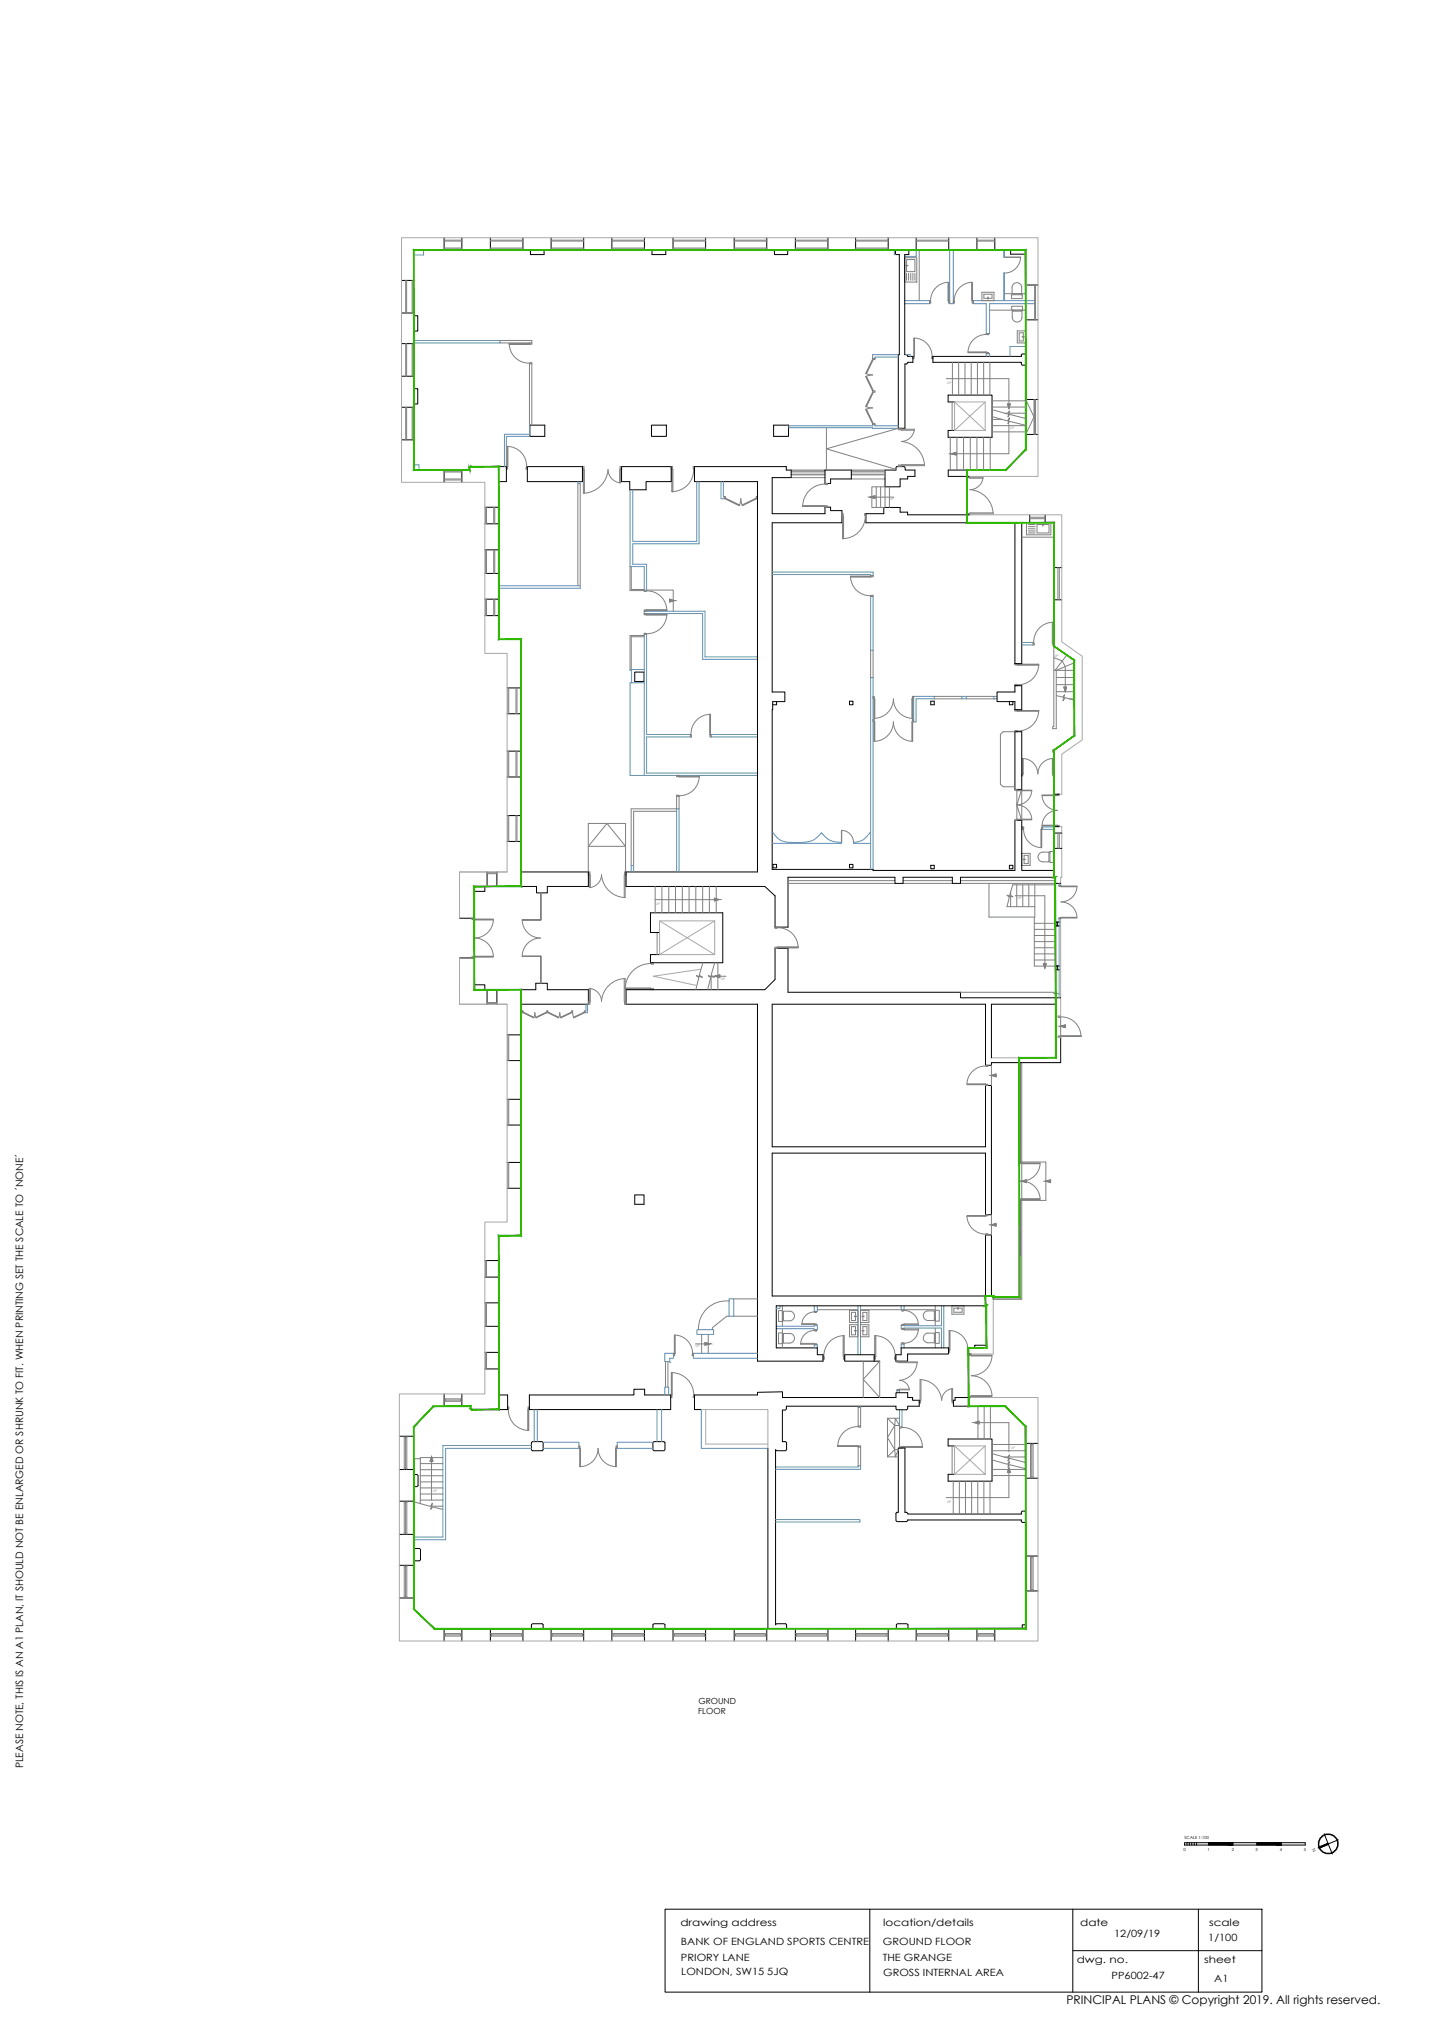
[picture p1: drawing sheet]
<svg xmlns="http://www.w3.org/2000/svg" width="594mm" height="841mm" viewBox="0 0 594 841" stroke-linecap="round" stroke-linejoin="round" font-family="sans-serif">
<!-- layer: BLOCKS -->
<g fill="none" stroke="#808080" stroke-width=".41">
<path d="M184.1 99.6h7.4M184.1 99.9h7.4M203.3 99.6h13.5M203.3 99.9h13.5M228.5 99.6h13.5M228.5 99.9h13.5M253.7 99.6h13.5M253.7 99.9h13.5M279 99.6h13.5M279 99.9h13.5M304.4 99.6h13.5M304.4 99.9h13.5"/>
<path d="M329.7 99.6h13.5M329.7 99.9h13.5M354.7 99.6h13.5M354.7 99.9h13.5M379.8 99.6h13.5M379.8 99.9h13.5M405 99.6h7.4M405 99.9h7.4M168.2 116.2v13.5M168.6 116.2v13.5M170.9 116.2v13.5M171.2 116.2v13.5"/>
<path d="M171.5 116.2v13.5M184.1 103.6h7.4M184.1 103.2h7.4M184.1 102.8h7.4M203.3 103.6h13.5M203.3 103.2h13.5M203.3 102.8h13.5M228.5 103.6h13.5M228.5 103.2h13.5M228.5 102.8h13.5M253.7 103.6h13.5M253.7 103.2h13.5"/>
<path d="M253.7 102.8h13.5M279 103.6h13.5M279 103.2h13.5M279 102.8h13.5M304.4 103.6h13.5M304.4 103.2h13.5M304.4 102.8h13.5M329.7 103.6h13.5M329.7 103.2h13.5M329.7 102.8h13.5M354.7 103.6h13.5M354.7 103.2h13.5"/>
<path d="M354.7 102.8h13.5M375.1 106.8h5v10.1h-5zM375.6 110l.8 .1zM375.8 110v-2.4h3.5v5h-3.5v-2.5M375.8 113.3v2.9M376.7 113.3v2.9M377.6 113.3v2.9M378.5 113.3v2.9M379.3 113.3v2.9M379.8 103.6h13.5M381.1 103.6v21M393 117a7.6 7.6 0 0 0-7.2 7.6"/>
<path d="M393 117h.4v7.6h-.4zM402.8 117h.4v7.6h-.4zM402.8 117a7.6 7.6 0 0 0-7.2 7.6M405 103.6h7.4M416.4 106.6l6.6 .1zM423.1 106.6a6.6 6.6 0 0 1-6.6 6.6M425.2 118.1v6.5M428.9 118.1v14.5M429.3 118.1v14.5M385.4 124.6h.3l.2 1h-.5zM393.4 124.6h.3v1h-.5zM395.2 124.6h.4l.1 1h-.5z"/>
<path d="M403.2 124.6h.3v1h-.5zM407.1 121.1h5v3.5h-5zM408.9 138.3h1v.5l-1-.2zM408.9 138.6a7.6 7.6 0 0 0-7.6 7.3M409.5 123.2l.2 .7zM409.5 123.6h-1.6v-1.7h3.4v1.7h-1.6M410.3 128.6h14.9M416.4 121.7h8.8M419.3 122.2h4.5v1.6h-4.5zM419.4 126.9h4.5v1.7h-4.5zM419.8 122.2v-.5h3.5v.5M419.8 121.7h-.2v-2.6a2.01 2.01 0 0 1 2-1.9 2.01 2.01 0 0 1 2 1.8l-.1 2.7"/>
<path d="M419.9 128.6v.4h3.5v-.4M419.9 129h-.2v2.6a2.01 2.01 0 0 0 2 1.9 2.01 2.01 0 0 0 2-1.9v-2.6h-.3M421.7 137.1h3.5v5h-3.5zM423.8 139.6l.7 .1zM424.2 139.6v-1.6h-1.7v3.3h1.7v-1.6M425.2 125.9v6.7M168.2 142.4v13.5M168.6 142.4v13.5M170.9 142.4v13.5M171.2 142.4v13.5M171.5 142.4v13.5M207.3 141.1h13.2v1.5l-1-.2"/>
<path d="M207.3 142.1h13.2M211.1 142.4h8.4v.4h-8.4zM211.1 142.4h8.4M211.1 142.4a8.1 8.1 0 0 0 8.4 8.1M219.5 150.5l1-.2v25.9M219.5 142.1v.3M219.5 150.5v25.7M219.5 150.8h1M358.9 156.1l.3-.2 2.8 6-.3 .1zM358.9 154.8l2.9 .6-2.9 .7M361.7 148.5h1.1v.5l-1.1-.1zM361.7 148.9l.3 .1-2.8 5.9-.3-.1z"/>
<path d="M378.5 147.7h.3l.2 1h-.5zM378.8 140.1h.3v7.6h-.3zM379.2 140.1a7.6 7.6 0 0 1 7.2 7.6M386.4 147.7h.4v1h-.6zM401.3 145.9h7.6v.3h-7.6zM408.9 146.2l1-.1v.5h-1zM168.2 168.8v13.5M168.6 168.8v13.5M170.9 168.8v13.5M171.2 168.8v13.5M171.5 168.8v13.5M358.9 169.7l.3-.1 2.8 5.9-.3 .2z"/>
<path d="M358.9 168.4l2.9 .7M361.7 175.7l1.1-.2v.6h-1.1zM361.7 162.5l.3 .2-2.8 5.9-.3-.2zM361.7 162h1.1v.5h-1.1zM361.8 169.1l-2.9 .6M379.1 177.9l-6.7 .2v-.6h1.2v.8h5.4M379.1 177.9a5.6 5.6 0 0 1-5.4 5.1M394.7 166.6v11.8M425.2 165.6l3.5 7.2-3.5 7.3zM428.7 165.6v14.5M428.9 165.6v14.5M429.3 165.6v14.5"/>
<path d="M184.1 194.8h7.4M184.1 195.3h7.4M184.1 198.5h7.4M184.1 195.7h7.4M184.1 199h7.4M209.9 193.4h.3l.2 1h-.5zM210.2 185.1h.4v8.3h-.4zM210.2 185.1v8.3M210.2 185a8.1 8.1 0 0 1 8.1 8.4M218.3 193.4h.3v1h-.5zM241.9 194.2v10.3a10.5 10.5 0 0 0 10.2-9.9 5.7 5.7 0 0 0 5.2 5.6v-6h-.3v-.8h.7v1.3h-.8v5.4M241.9 194.7l.2-1.3h-.6v1.3h.8v9.8"/>
<path d="M278.3 193.4h.5l-.2 1.1h-.3zM278.6 194.5h.4v9.3h-.4zM278.6 194.5v9.3M287.4 193.4h.5v1.1h-.3zM287.6 194.5a9 9 0 0 1-9 9.3M328 194.8h14M328 195.2h14M328 195.6h14M328 198h14M328 196.8h14M328 196.5h14M352.9 194.8h14"/>
<path d="M352.9 195.2h14M352.9 195.6h14M352.9 198.5h14M352.9 196.8h14M352.9 196.5h14M373.7 183a10.3 10.3 0 0 1 9.6 10h-10.2M383.2 192.6h-9.6v.8h-1.2v-.6l1.2 .2M407.5 198.2h-5.4v-.7h-1.2v.6h.7v-.3h6a5.6 5.6 0 0 1-5.5 5.2 10.3 10.3 0 0 1 9.6 10h-10.1M201.3 210.3v6.8M201.7 210.3v6.8M204.7 210.3v6.8M205.1 210.3v6.8"/>
<path d="M206.8 210.3v6.8M239.6 200.5v42.3M240.5 200.5v42.3M300.2 205.8h.5l-.2 .9h-.3zM300.7 206.4l5.9 2.9-.1 .3-6-2.9zM306.5 209.6l.6-2.9 .7 2.9M307.6 209.3l5.9-2.9 .2 .3-5.9 2.9zM313.5 205.8h.5v.9h-.3zM332.8 209.6h9.2v.3h-9.2zM332.8 209.9h9.2M342 209.9l1-.2v.5h-1zM342 200.4h1v.5l-1-.2z"/>
<path d="M342 200.6a9.2 9.2 0 0 0-9.2 9.3M349 212.9h.5l-.1 1h-.4zM349.4 213.9h.3v9.4h-.3zM349.4 213.9v9.4M358.5 212.9h.5v1h-.3zM358.7 213.9a9.3 9.3 0 0 1-9.3 9.4M411.7 212.6h-9.6v.8h-1.2v-.6l1.2 .2M425.5 216.7h10.2v5h-10.2zM426.3 217.4h2.8M426.3 219.2h2.8M426.3 218.3h2.8M426.9 214.4h6.4"/>
<path d="M426.9 215h6.4M426.9 216.7h6.4M432.3 217.4h-2.4v3.5h5v-3.5h-2.4M432.3 217.2l.2 .8zM201.3 227.9v9.8M201.7 227.9v9.8M204.7 227.9v9.8M205.1 227.9v9.8M206.8 227.9v9.8M261.2 234.9v9.9h5.9M261.7 234.9v9.4h5.4M352.6 238.9h8.3v.3h-8.3z"/>
<path d="M352.6 238.9h8.3M352.6 238.8a8.1 8.1 0 0 0 8.4 8.1M360.9 238.6h1v.5l-1-.2zM423.6 222.7h13.3M426.3 220.1h2.8M426.3 220.9h2.8M436.9 235.3v13.3M438.6 235.3v13.3M439.2 235.3v13.3M201.3 248.4v6.8M201.7 248.4v6.8M204.7 248.4v6.8"/>
<path d="M205.1 248.4v6.8M206.8 248.4v6.8M267.1 252.8h.6l.4 .6h-1zM267.1 244.7h1v.3l-1 .2zM267.1 254.3h1v.3l-1 .2zM268.1 252.7h8.3v.4h-8.3zM268.1 254.6h8.3v.4h-8.3zM268.1 253.1h8.3M268.1 254.6h8.3M268.1 244.9a8.1 8.1 0 0 1 8.3 8.1M276.4 254.6a8.1 8.1 0 0 1-8.3 8.1M360.9 247l1-.3v.6h-1z"/>
<path d="M436.2 258h.4v8.3h-.4zM436.6 258v8.3M436.6 257.9a8.1 8.1 0 0 0-8.1 8.4M267.1 262.5h.6l.4 .5h-1zM267.1 263.9h-5.4v13.6M267.1 263.4h-5.9v14.1M360.9 269.5v11.4M361.9 269.5v11.4M420.8 275.1h1v.3l-1 .2zM421.8 275.4h8.8v.3h-8.8zM421.8 275.4h8.8M428.2 266.3l.6 .4v.6h-.6z"/>
<path d="M430.6 275.3a8.5 8.5 0 0 1-8.8 8.5M436.6 266.3h.3v1h-.5zM210.5 285.1v10.8M210.9 285.1v10.8M213.9 285.1v10.8M214.3 285.1v10.8M216 285.1v10.8M294.2 296.1h.4v8.3h-.4zM294.5 296.1a8.1 8.1 0 0 0-8 8.3M294.6 296.1v8.3M361.9 298.2h.6l-.2 1h-.4zM361.9 288.7h.6l-.2 1h-.4z"/>
<path d="M362.3 299.2h.4v8.1h-.4zM362.3 289.7h.4v8.1h-.4zM362.7 297.7a8.1 8.1 0 0 0 7.7-8 8.1 8.1 0 0 0 7.7 8M378 299.2h.4v8.1h-.4zM378 289.7h.4v8.1h-.4zM378.2 298.2h.6v1h-.4zM378.2 288.7h.6v1h-.4zM387.3 288.7h11.5M387.3 289.7h11.5M400.6 288.7h11.4M400.6 289.7h11.4M420.8 283.7l1 .2v.3h-1z"/>
<path d="M420.8 294.2h1v.3l-1 .2zM421.8 294.5h8.8v.3h-8.8zM421.8 294.5h8.8M430.6 294.5a8.5 8.5 0 0 1-8.8 8.5M210.5 311.3v10.8M210.9 311.3v10.8M213.9 311.3v10.8M214.3 311.3v10.8M216 311.3v10.8M286.2 304.4h.3l.2 1.1h-.5zM294.6 304.4h.3v1.1h-.6zM362.7 307.3a8.1 8.1 0 0 0 7.7-8.1 8.1 8.1 0 0 0 7.7 8.1"/>
<path d="M420.8 303.3v-.5l1 .2v.3h-5.9l-1.2 1.1v20.7l1.2 1h4.9M423.9 314.4h.3v6.4h-.3zM424.2 314.4a6.4 6.4 0 0 1 6 6.4M436.3 314.4h.3v6.4h-.3zM436.3 314.4a6.4 6.4 0 0 0-6 6.4M210.5 338.1v10.7M210.9 338.1v10.7M213.9 338.1v10.7M214.3 338.1v10.7M216 338.1v10.7M280.5 321.4h1v.3l-1 .2zM280.5 336.3h-17.8v22.5"/>
<path d="M280.5 330.1h1M281.5 321.7h8.4v.4h-8.4zM281.5 329.8l-1-.2v5.7h-18.8v23.5M281.5 329.8v5.5M281.5 321.7h8.4M289.9 321.7a8.1 8.1 0 0 1-8.4 8.1M420.8 339.7l.8 .1v.3h-.8zM420.8 327.2h.8v.3l-.8 .1zM421.6 339.5h6.1v.3h-6.1zM421.6 327.5h6.1v.3h-6.1zM423.6 320.8h.3l.1 .8h-.4zM427.7 327.8a6.2 6.2 0 0 1-6.1 5.9 6.2 6.2 0 0 1 6.1 5.8"/>
<path d="M432 329.5h6.4v.3h-6.4zM432 329.8a6.4 6.4 0 0 0 6.4 6.1 6.4 6.4 0 0 0-6.4 6.1M436.6 320.8h.3v.8h-.4zM438.4 329.2h.9v.4l-.9-.1zM348.8 344.2l.2 5zM348.9 344.2a5 5 0 0 1 4.9 4.9M423.6 353.7h3.5v5h-3.5zM423.9 342.8h.5l-.1 1h-.4zM424.3 356.2l.7 .1zM424.3 343.8a7.6 7.6 0 0 0 7.3 7.5M424.6 356.2v-1.7h1.7v3.5h-1.7v-1.7M431.5 343.8h.4v7.6h-.4z"/>
<path d="M431.8 342.8h.5v1h-.4zM432 342h6.4v.3h-6.4zM434.8 353.5v-.3h-2.6a2.01 2.01 0 0 0-1.9 2 2.01 2.01 0 0 0 1.9 2h2.6v-.2M435.3 353h1.6v4.5h-1.6zM435.3 353.5h-.5v3.5h.5M436.9 345.3v6.3M438.4 342.3l.9-.1v.4h-.9zM438.6 345.3v6.3M439.2 345.3v6.3M201.9 367.4h4.1M201.9 361.7h4.1M201.9 362.1h4.1"/>
<path d="M224.1 370.1v11.1h.3v-11.1M259.2 362.1v9.9a10.1 10.1 0 0 1-9.8-9.4 5.5 5.5 0 0 1-5.1 5.3v-5.8h.3v-.7h-.7v1.3h.8v5.2M259.2 362.7l-.2-1.3h.5v1.3h-.7v9.4M326.7 366.2h44.3M326.7 365h44.3M374.4 366.2h20.4M374.4 365h20.4M398.2 366.2h39.3v.6M398.2 365h39.3M410 366.2v13.9h19M439 367h.8v.3l-.8 .1zM439.8 367.3h6.7v.3h-6.7z"/>
<path d="M446.5 367.5a6.7 6.7 0 0 1-6.6 6.4 6.6 6.6 0 0 1 6.6 6.3M195.6 380.6h1v.3l-1 .2zM195.6 396.6l1 .1v.4h-1zM196.6 380.9h7.9v.4h-7.9zM196.6 396.4h7.9v.3h-7.9zM204.5 381.3a7.9 7.9 0 0 1-7.8 7.5 7.9 7.9 0 0 1 7.8 7.5M216.5 396.3l7.6 .1zM216.5 381.2l7.6 .2zM216.5 381.2a7.6 7.6 0 0 0 7.6 7.6 7.6 7.6 0 0 0-7.6 7.6M269.7 399.1h1.1v.6h-.6v-.3h-.5zM269.7 399.4a10.5 10.5 0 0 0-10.5 10.5M272.4 386.5v9.2"/>
<path d="M321.3 392.6h.6l.4 .5h-1zM321.3 384.3h1v.3l-1 .2zM322.3 392.5h8.6v.3h-8.6zM322.3 392.8h8.6M322.3 384.5a8.3 8.3 0 0 1 8.6 8.3M428.8 380.1v20.4M439 380.4l.8 .1v.3h-.8zM439.8 380.2h6.7v.3h-6.7zM201.9 410.2h4.1M216.5 419h.4l-.2 .8h-.2zM216.9 419.5l4.4 2.2-.1 .2-4.5-2.1zM224.1 407.6v-11.2h.3v11.2"/>
<path d="M226.7 419h.4v.8h-.4zM227.2 419.5l4.4 2.2-.1 .2-4.4-2.1zM237 419h.4v.8h-.4zM237.4 419.7l.5 2.2M242.2 419h.4v.8h-.2zM258.8 405.6v9.5h.7v1.1h-.5l.2-1.1M259.2 409.5h10.5v.4h-10.5zM259.2 405.6v9.9M259.2 409.9h10.5M259.2 405.6a10.1 10.1 0 0 0-9.8 9.4 5.5 5.5 0 0 0-5.1-5.3v5.8h.3v.7h-.7v-1.1h.8v-5.3M269.7 409.9l1.1-.2v.5h-1.1zM398.2 411.3h38.7v.6h2.2"/>
<path d="M210.5 428.9v10.7M210.9 428.9v10.7M216 428.9v10.7M221.2 421.9l.5-2.2 .5 2.2M222.1 421.7l4.5-2.2 .1 .3-4.5 2.1zM231.6 421.9l.5-2.2 .5 2.2M232.4 421.7l4.5-2.2 .1 .3-4.5 2.1zM237.8 421.7l4.4-2.2 .2 .3-4.5 2.1zM438.7 429.4l1 .2v.3h-1zM438.7 421.2h1v.3l-1 .2zM439.7 429.3h8.4v.3h-8.4zM439.7 429.6h8.4"/>
<path d="M439.7 421.5a8.1 8.1 0 0 1 8.4 8.1M210.5 455.7v10.6M210.9 455.7v10.6M216 455.7v10.6M400.9 449.3h7.7v.3h-7.7zM408.6 441.6h.9v.5l-.9-.2zM408.6 449.6l.9-.2v.5h-.9zM408.6 441.9a7.7 7.7 0 0 0-7.7 7.3M422.6 440.5v41.2M423.1 440.5v41.2M423.6 440.5v41.2h-1M210.5 481.8v10.7"/>
<path d="M210.9 481.8v10.7M216 481.8v10.7M422.6 481.7h1v.3l-1 .2zM422.6 497.1l1 .1v.4h-1zM422.6 497.6v40h-10.8M422.6 497.6h1v41h-11.8M423.1 497.6v40.5h-11.3M423.6 482h7.6v.4h-7.6zM423.6 496.9h7.6v.3h-7.6zM431.2 482.3a7.6 7.6 0 0 1-7.6 7.3 7.7 7.7 0 0 1 7.6 7.2M400.9 503.8h7.7v.4h-7.7zM400.9 504.2a7.7 7.7 0 0 0 7.7 7.3"/>
<path d="M408.6 511.5l.9-.1v.5h-.9zM408.6 503.5h.9v.5l-.9-.2zM201.3 522.5v6.9M201.7 522.5v6.9M206.8 522.5v6.9M302.3 539.3a11.5 11.5 0 0 0-12.7 11.9M304.2 538.4h9.8M201.3 540v9.8M201.7 540v9.8M206.8 540v9.8M279.6 553.4h.3v7.5h-.3zM279.9 553.4a7.6 7.6 0 0 1 7.2 7.5"/>
<path d="M302.3 545.6h-1l-6 4.8v.8M304.2 545.6h9.8M322.7 543.2h1.7v4.5h-1.7zM322.7 552.5h1.7v4.5h-1.7zM324.4 543.7h.4v3.5h-.4M324.4 552.9h.4v3.6h-.4M324.4 541.3v8.4M324.4 550.7v8M324.8 547.2v.3h2.6M324.8 556.5v.2h2.6M327.4 543.5h-2.6v.2M327.4 552.7h-2.6v.2"/>
<path d="M327.5 543.5a2.01 2.01 0 0 1 1.9 2 2.01 2.01 0 0 1-1.9 2M327.5 552.7a2.01 2.01 0 0 1 1.9 2 2.01 2.01 0 0 1-1.9 2M331.9 556.8h5.7v.4h-5.7zM332.4 548.7h5.2v.3h-5.2zM337.6 557.2l.9-.2v.4h-.9zM337.6 551.3h.9v.4h-.6zM337.6 549l.8-.2v.4h-.8zM337.6 543.6h.8v.4l-.8-.2zM337.6 551.5a5.7 5.7 0 0 0-5.7 5.7M337.6 543.8a5.1 5.1 0 0 0-5.2 5.1M338.8 542.9h16.9M349.5 553.7l.4-.1v8.7h-.4z"/>
<path d="M349.9 553.6v8.7M349.9 553.6a8.4 8.4 0 0 0-8.4 8.7M352.2 543.2h3.5v5h-3.5zM352.2 549.1h3.5v5h-3.5zM354.2 545.6l.8 .1zM354.2 551.5l.8 .2zM354.7 545.6v-1.6h-1.7v3.4h1.7v-1.7M354.7 551.5v-1.6h-1.7v3.4h1.7v-1.6M356.7 542.9h16.9M356.7 543.2h3.5v5h-3.5zM356.7 549.1h3.5v5h-3.5zM357.4 545.6l.8 .1z"/>
<path d="M357.4 551.5l.8 .2zM357.7 545.6v-1.6h1.7v3.4h-1.7v-1.7M357.7 551.5v-1.6h1.7v3.4h-1.7v-1.6M362.7 553.6l.4 .1v8.6h-.4zM362.7 553.6v8.7M362.7 553.6a8.4 8.4 0 0 1 8.4 8.7M373.9 548.9l.9 .2v.3h-.9zM373.9 543h.9v.2l-.9 .2zM373.9 550.6h.9v.3l-.9 .2zM373.9 556.6l.9 .2v.3h-.9zM374.8 548.8h5.9v.3h-5.9zM374.8 550.9h5.9v.4h-5.9z"/>
<path d="M374.8 542.9h12.9M374.8 543.2a5.9 5.9 0 0 1 5.9 5.9M380.7 550.9a5.9 5.9 0 0 1-5.9 5.9M384.6 543.4h2.7v.2M384.6 552.6h2.7v.3M384.7 543.3a2.01 2.01 0 0 0-1.9 2 2.01 2.01 0 0 0 1.9 2.1h2.6v-.3M384.7 552.6a2.01 2.01 0 0 0-1.9 2 2.01 2.01 0 0 0 1.9 2h2.6v-.3M387.7 543.1h1.7v4.5h-1.7zM387.7 543.6h-.4v3.5h.4M387.7 552.4h1.7v4.4h-1.7zM387.7 552.9h-.4v3.4h.4M387.7 541.3v8.2"/>
<path d="M387.7 550.5v8.2M393.2 559.5h.3l.2 .9h-.5zM393.5 551.5h.3v8h-.3zM393.5 551.5v8M393.5 551.5a7.7 7.7 0 0 1 7.7 8M394.6 541.3h5v3.4h-5zM397.1 541.9l.1 .8zM397.1 542.2h-1.7v1.7h3.5v-1.7h-1.7M401.2 559.5h.3v.9h-.5zM184.1 579.8h7.4M184.6 579.8v1M191 579.8v1"/>
<path d="M201.3 560.6v6.8M201.7 560.6v6.8M206.8 560.6v6.8M275.9 564.4v10.6M276.9 564.4v10.6M278 578.2l.6 .4v.7h-.6zM278.3 569h.4v9.2h-.4zM278.3 569v9.2M278.4 568.9a9.2 9.2 0 0 1 9.2 9.3M279.2 560.9h.4l.1 1h-.5zM287.1 560.9h.3v1h-.5zM287.6 578.2h.3v1.1h-.5z"/>
<path d="M341.2 562.3h.3l.2 1.1h-.5zM349.9 562.3h.3v1.1h-.5zM362.4 562.3l.5 .4v.7h-.5zM371.1 562.3h.3v1.1h-.5zM372.4 564.5h7.8M372.9 564.5l-1 .2v-.5h1v.6h7.3M372.9 572.2a4.3 4.3 0 0 1 4.1 3.9M377 575.8h-4.1v.6h-1v-.5l5.1 .2M380.2 564.5a7.9 7.9 0 0 1-7.3 7.6M381.8 571.8v8.6h-.7v1.1h.5l-.2-1.1M394.9 575.5l-.2 6h.6v-1.1h-.8v-4.8M395 575.6a5 5 0 0 0-4.6 4.8 9.3 9.3 0 0 0-9-8.6v9"/>
<path d="M401.5 561.2h1.1v.5l-1.1 .1zM401.5 578.7l1.1 .2v.4h-1.1zM402.6 561.7h8.6v.3h-8.6zM402.6 578.5h8.6v.4h-8.6zM411.3 562a8.6 8.6 0 0 1-8.6 8.2 8.7 8.7 0 0 1 8.6 8.3M167.6 595.3v13.8M167.6 595.8h1.1M168.1 595.8v12.8M168.7 595.3v13.8M171.5 595.3v13.8M184.1 580.8h7.4M184.1 582.9h7.4"/>
<path d="M184.6 580.3h6.4M210.4 583.2h.5l-.1 1.1h-.4zM210.8 584.2a8.4 8.4 0 0 0 8.3 8.7M218.8 584.3h.4v8.6h-.4zM218.9 583.2h.6v1.1l-.6-.5zM219.2 584.3v8.6M240 599.4h.5l-.2 1h-.3zM255.4 599.4h.5v1h-.4zM347.3 599.2h8.5v.4h-8.5zM347.3 599.6h8.5M355.8 599.6l1-.3v8.3M355.8 599.8h1"/>
<path d="M355.8 583.4v8M355.8 599.6v8M355.8 591h1M355.8 591.3a8.2 8.2 0 0 0-8.5 8.2M356.8 583.4v8.2l-1-.2M372.9 599.7l1 .2v.3h-1zM372.9 591.4h1v.3l-1 .2zM373.9 599.6h8.5v.3h-8.5zM373.9 599.9h8.5M373.9 591.7a8.2 8.2 0 0 1 8.5 8.2M394.7 599.3v11.8M425.2 598.3v14.4"/>
<path d="M427.2 598.3v14.4M427.2 598.8h1.1M427.7 598.8v13.4M428.3 598.3v14.4M167.6 608.6h1.1M240.3 600.4h.4v7.6h-.4zM240.7 607.9a7.6 7.6 0 0 0 7.2-7.6 7.6 7.6 0 0 0 7.3 7.6M255.2 600.4h.3v7.6h-.3zM427.2 612.2h1.1M167.6 622.2v13.8M167.6 635.5h1.1M167.6 622.8h1.1"/>
<path d="M168.1 622.8v12.7M168.7 622.2v13.8M171.5 622.2v13.8M167.6 648.8v13.6M167.6 649.3h1.1M168.1 649.3v12.6M168.7 648.8v13.6M171.5 648.8v13.6M425.2 645v14.5M427.2 645.5h1.1M427.2 645v14.5M427.2 658.9h1.1"/>
<path d="M427.7 659.5h.1M427.7 645.5v13.4M428.3 645v14.5M167.6 661.9h1.1M184.1 675.1h7.4M184.1 678.2h7.4M184.1 677.1h7.4M184.6 677.7h6.4M184.6 677.1v1.1M191 677.1v1.1M203.3 675.1h13.5M203.3 678.2h13.5"/>
<path d="M203.3 677.1h13.5M203.8 677.7h12.5M203.8 677.1v1.1M216.3 677.1v1.1M228.5 675.1h13.5M228.5 678.2h13.5M228.5 677.1h13.5M229 677.7h12.5M229 677.1v1.1M241.5 677.1v1.1M253.7 675.1h13.5M253.7 678.2h13.5"/>
<path d="M253.7 677.1h13.5M254.2 677.7h12.5M254.2 677.1v1.1M266.7 677.1v1.1M279 675.1h13.5M279 678.2h13.5M279 677.1h13.5M279.5 677.7h12.5M279.5 677.1v1.1M292 677.1v1.1M304.4 675.1h13.5M304.4 678.2h13.5"/>
<path d="M304.4 677.1h13.5M304.9 677.7h12.5M304.9 677.1v1.1M317.4 677.1v1.1M329.7 675.1h13.5M329.7 678.2h13.5M329.7 677.1h13.5M330.2 677.7h12.5M330.2 677.1v1.1M342.7 677.1v1.1M354.7 675.1h13.5M354.7 678.2h13.5"/>
<path d="M354.7 677.1h13.5M355.2 677.7h12.5M355.2 677.1v1.1M367.7 677.1v1.1M379.8 675.1h13.5M379.8 678.2h13.5M379.8 677.1h13.5M380.3 677.7h12.5M380.3 677.1v1.1M392.8 677.1v1.1M405 675.1h7.4M405 678.2h7.4"/>
<path d="M405 677.1h7.4M405.5 677.7h6.4M405.5 677.1v1.1M411.9 677.1v1.1"/>
</g>
<!-- layer: WALLS -->
<g fill="none" stroke="#000" stroke-width=".41">
<path d="M184.1 98.5v5.1h-12.6v12.6h-5M191.5 98.5v5.1h11.8v-5.1M216.8 98.5v5.1h3.1v1.9h5.7v-1.9h2.9v-5.1M242 98.5v5.1h11.7v-5.1M267.2 98.5v5.1h3.1v1.9h5.7v-1.9h3v-5.1M292.5 98.5v5.1h11.9v-5.1M317.9 98.5v5.1h3.2v1.9h5.5v-1.9h3.1v-5.1M343.2 98.5v5.1h11.5v-5.1M368.2 98.5v5.1h3v1.9h1.6v41.5h-.4v30.5h2.8v-26.6h.7l.4-.7h2.2v-2.5h-2.2l-.4-.7h-.8v-41.5h1.7v-1.9h3v-5.1M393.3 98.5v5.1h11.7v-5.1M412.4 98.5v5.1h6.6v1.8h6.2v12.7h5.1M166.5 129.7h5v1.2h1.7v6.3h-1.7v5.2h-5"/>
<path d="M430.3 132.6h-5.1v14.1h-1.4l-.4 .4v.6h-36.6v2.5h36.6v.7l.4 .5h1.4v14.2h5.1M166.5 155.9h5v5.2h1.7v6.4h-1.7v1.3h-5M219.7 176.2h6.1v4.7h-6.1zM270.1 176.2h6.2v4.7h-6.2zM320.7 176.2h6.2v4.7h-6.2zM395.7 166.6h-2.6v-2.8h18.2v17.5h-18.2v-2.9h2.6M166.5 182.3h5v12.5h12.6v5.1M191.5 199.9v-5.1h3.1v-1l.4-.4h14.9v6.2h-3.1v10.7h-5.8M218.6 193.4h22.9v6.2h-22.9zM257.7 193.4h20.6v6.2h-10.5v3.4h-6.7v-3.4h-3.4zM342 194.8h10.9v3.7h-8.6v1.9h-2.3zM366.9 194.8h4.5v-1l.4-.4h3.1l.3 .4v1h4.1v2.7h-3v1h-3.1v3.3h-6.3z"/>
<path d="M430.3 180.1h-5.1v6.4l-8.4 8.3h-23.7v2.7h8.8M201 217.1h5.8v10.8h-5.8M401.9 213.4h-25.6v-1.1h-3.1v-2h-6.8v2.6h-7.4v3.8h61.8v58.4h2.8v-58.4h3.3v-3.3M433.3 213.4v3.3h3.6v18.6h3.3M201 237.7h5.8v10.7h-5.8M201 255.2h5.8v9.8h9.2v20.1h-5.8M440.2 248.6h-3.3v19.2l8.4 5.9v31.3l-8.4 5.9v18.3h2.4M263.1 278.6h3.9v3.9h-3.9zM210.2 295.9h5.8v15.4h-5.8M321.9 290.8v1.3h-1.6M352.2 290.6h1.4v1.5h-1.4zM385.9 290.6h1.4v1.5h-1.4z"/>
<path d="M413.3 286.8h7.5v-2.6h2.8v10h-2.8v-3.4h-7.5zM418.5 290.8v1.3h1.4v-1.3M420.8 303.3h2.8v23.9h-2.8zM210.2 322.1h5.8v16h-5.8M210.2 348.8h5.8v12.6h27.9v6h-17v2.7h-4.5v-2.7h-16.4v-6M320.5 358.3h1.4v1.4h-1.4zM352.2 358.3h1.4v1.4h-1.4zM385.9 358.7h1.4v1.4h-1.4zM418.5 358.7h1.4v1.4h-1.4zM439.3 342.6h-2.4v2.7h3.3M440.2 351.6h-3.3v9.2h-13.3v-20.7h-2.8v20.7h-58.9v-.4h-41.8l.2-69.6h5.1v-4h-5.3v-70.1h28.9v-5h-4.7v-1.5h-2.3v2.7h-21.9v-14.9h7.9v-3.2h-2v-1.4h-38.1v6.2h26.1v161.8h-54.5v6h57.6l4.2 3.9v13h5.4v-20.7h44.3v2.6h3.4v-2.6h20.4v2.6h3.4v-2.6h39.3v2.6h2.2M201.9 361.4v6h-.9v2.1h-4.4v11.1h-6.1"/>
<path d="M190.5 397.1h6.1v11.1h4.4v2h.9v6M273.4 386.5h-3.7v-8.1h29.9v20.7h-29.9v-3.4h3.7M437.5 382.2h1.6l-.7 .1v1.4l.7 .1h-1.6l.7-.1v-1.4zM206 416.2v-6h16.1v-2.6h4.8v2.6h17v6h-27.9v12.7h-5.8M437.5 400.3h1.6l-.7 .2v1.4l.7 .1h-1.6l.7-.1v-1.4zM437.7 416.2h-26.7v22.3M439.7 413.6h-41.5v-2.3h-71.5v-18.2h-5.4v12.9l-4.2 4.2h-57.6v6h54.5v148h27.2v-2.7h-2.4v-2.8h-17v-17.4h87.1v16.3h-4.8v1.1h-2.6v2.5h1.1M210.2 439.6h5.8v16.1h-5.8M439.7 429.9v10.6h-28.7v1.1h-2.4v-25.4h-88.5v59.1h88.5v-25.4h2.4v53.6h-2.4v-25.5h-88.5v59.2h88.5v-25.3h2.4v25.3h.8v1.4M210.2 466.3h5.8v15.5h-5.8M210.2 492.5h5.8v19.7h-9.2v10.3h-5.8M263.1 495.3h3.9v3.9h-3.9z"/>
<path d="M201 529.4h5.8v10.6h-5.8M201 549.8h5.8v10.8h-5.8M373.6 558.7h19.6v2.5h-16.9v3h-4.9v-2.7h2.2zM184.1 577.8v5.1h-4.4l-8.2 8.5v3.9h-5.9M201 567.4h5.8v10.8h3.6v6.1h-14.9l-.4-.5v-.9h-3.6v-5.1M219.5 578.2h43.3v-2.4h4.5v2.4h10.7v6.1h-58.5zM350.2 561.5h12.2v2.7h-12.2zM362.4 564.2h2.3M402.6 579.3h-6.7v1.1h-.6v2.5h21.5l8.4 8.4v7h5.1M220.3 598l.4-.4h4.1l.4 .4v2.9l-.4 .4h-4.1l-.4-.4zM271.1 597.6h4.2l.4 .4v2.9l-.4 .4h-4.2l-.4-.4v-2.9zM290.7 584.3h-2.8v-6.1h26.1v-1.1l10.4-.2v2.4h47v-2h4.9v2h2v1.1h2.8v2.5h-4.8v1.1l-.4 .4h-4.1l-.4-.4v-1.1h-45.4v1.2l-.4 .4h-1.2v13.1h1.3l.4 .4v2.9l-.4 .4h-3.8l-.4-.4v72.6l.4-.5h3.8l.4 .5v1.6h3.6v5.1"/>
<path d="M395.7 599.3h-2.6v-2.8h18.2v17.4h-18.2v-2.8h2.6M165.6 609.1h5.9v2.1h1.4l.4 .4v4.2l-.4 .4h-1.4v6h-5.9M318.3 600.4v74.7h-.4v5.1M430.3 612.7h-5.1v13.6h-1.4l-.4 .5v.8h-47.1l-.4-.7h-.7v-26.7h-2.8v26.7h-.6l-.4 .4v3l.4 .4h4.1l.4-.7h47.1v.6l.4 .4h1.4v14h5.1M165.6 636h5.9v5.8h2.4l.4 .5v4.2l-.4 .5h-2.4v1.8h-5.9M430.3 659.5h-5.1v14h-1.4v1.6h-11.4v5.1M165.6 662.4h5.9v4.5l8.5 8.2h4.1v5.1M191.5 680.2v-5.1h11.8v5.1M216.8 680.2v-5.1h3.5v-1.6l.4-.5h4.1l.4 .5v1.6h3.3v5.1M242 680.2v-5.1h11.7v5.1M267.2 680.2v-5.1h3.5v-1.6l.4-.5h4.2l.4 .5v1.6h3.3v5.1M292.5 680.2v-5.1h11.9v5.1"/>
<path d="M343.2 680.2v-5.1h11.5v5.1M368.2 680.2v-5.1h3.4v-1.6l.4-.5h4l.4 .5v1.6h3.4v5.1M393.3 680.2v-5.1h11.7v5.1M541.1 763.8v1M546.8 765.8l-.4 .2M549 760.1l.1 .4M552.2 768.1l.1 .4M554.8 762.6l-.3 .1M275.7 791.4h247.5v34.3h-247.5zM360.6 791.4v34.3M444.8 791.4v34.3M496.8 791.4v34.3"/>
<path d="M444.8 808.6h78.4"/>
</g>
<!-- layer: Partitions -->
<g fill="none" stroke="#5c8ab8" stroke-width=".41">
<path d="M175.6 103.6v2.1h-4.1M370.8 103.6v1.9h.4M379.8 103.6v2.7h-4.7M393.7 103.6v22.3h1.5v-22.3M416.1 103.6v3h.3v-3M375.1 124.6h10.3v1.3h-10.3M416.1 124.6v-11.4h.3v11.4M428.9 124.6h-25.4v1.3h5.4v12.4h1.4v-12.4h18.6M171.5 141.1h35.8v1h-35.8M372.4 147h-10.7v1.5M372.4 148h-9.6v.5M375.1 146.9h2.2v.8"/>
<path d="M408.9 147.7v-1.1h1.4v1.1M425.2 143.6h-6.5v4.1M219.7 176.2l-.2 3.8h-10.4v13.4M326.9 177.3l45.5 .2M361.7 176.1v.4h-34.8M362.8 176.1v.4h9.6M171.5 192.7h2.2v2.1M219.7 180.9h-9.8v12.5M239.6 199.6v.9h.9v-.9M288.8 199.6v24.8h-26.5v-21.4M289.8 199.6v25.8h-27.5v8.5h5.8v10.8M298.9 199.6v7.1h1.3"/>
<path d="M299.9 199.6v6.2h.3M261.2 203v31.9h5.9v9.8M320.1 237.1h41.8v1.5M320.1 238.2h40.8v.4M206.8 242.8h33.7v1h-33.7M360.9 247.3v22.2h1v-22.2M267.1 277.5h-5.9v.4h.6v5.1M267.1 263v58.4M268.1 263v41.4h18.1M314 272.3h-21.7v-18.9h-25.2v.9h24.2v19h22.7M423.6 266.3h4.6M423.6 267.3h4.6"/>
<path d="M267.1 283h-5.9v38.4h52.8M378.8 288.7h8.5v1h-7.5v9.5h-1zM398.8 288.7h1.8v1h-1.8zM413.3 288.7h-1.3v1h1.3M286.2 305.5h-18.1v14.9h45.9M294.9 305.5h19.1M294.9 304.4h19.1M320.1 345.2h.4a8.1 8.1 0 0 0 8.5 4h3a9.3 9.3 0 0 0 8.5-4 9.1 9.1 0 0 0 8.3 4v.4h-28.7M360.9 345.2h-.3l-1 1.2a6.8 6.8 0 0 1-5.8 2.8v.4h7.1M423.6 343.8h.3M423.6 342.8h.3M432.3 343.8h4.6"/>
<path d="M432.3 342.8h4.6M261.7 361.4v-2.6h1v2.6M280.5 361.4v-26.1h1v26.1M360.9 360.4v-79.5h1v79.5M439.1 366.2v.8M439.1 382.2h.1M439.1 380.8v32.8M216 419.8h.5M216 419h.5M242.9 416.2v2.8h-.3M243.6 416.2v3.6h-1M302.3 538.4h1.9v7.2h-1.9z"/>
<path d="M288.9 551.2h6.9v1.9h-6.9zM321.8 549.7h15.8v-.5h1.2v2.1h-1.2v-.6h-15.8M323.4 541.3v1h-1.6M337.6 541.3v2.3h1.2v-2.3M337.6 558.7v-1.3h1.2v1.3M355.7 541.3v20.2M356.7 541.3v20.2M373.6 558.7v-1.6h1.2v1.6M373.6 541.3v1.7h1.2v-1.7M390.3 541.3v8.2l-16.7-.1v1.2l16.7-.1v8.2M391.3 541.3v17.4M275.6 578.2v-3.2h1.6v3.2"/>
<path d="M275.6 560.9h3.6v2.1h-1.5v1.4h-2.1zM277.7 564.8h.1M314 560.9h-26.6v2.1h26.6M371.9 577.3v-.9h1v.9M220.3 599.2h-36.7v37.9h-12.1M221.4 584.3v13.3M222.8 584.3v13.3M225 597.8h15v2.6h-14.8M270.8 597.8h-14.9v2.6h14.8M272.4 584.3v13.3M274.3 584.3v13.3M290.7 584.3v16.1h27.6"/>
<path d="M355.8 582.9v.5h1v-.5M372.9 584.4v7M373.9 584.4v7M220.3 600.4h-35.6v37.8h-13.2M321.5 608.1h34.3v-.5h1v1.4h-35.3M321.5 629.9h35v1h-35"/>
</g>
<!-- layer: Whatch -->
<g fill="none" stroke="#a8a8a8" stroke-width=".41">
<path d="M395.7 166.6h12.7v11.8h-12.7zM395.7 166.6l12.7 11.8M408.4 166.6l-12.7 11.8M401.9 197.5h28.4v-99h-263.8v101.4h34.5v70.9h9.2v90.6h-19.7v19.2M401.9 213.4h38.3v52.7l8.4 5.9v34.7l-8.4 5.9v16.6h-.9M439.3 342.6h.9v21h-.5v3.4M190.5 361.4h19.7M190.5 397.1v19.1h19.7v90.3h-9.2v71.3h-35.4v102.4h264.7v-100.9h-27.7M273.4 381.7l22.9 14M296.3 381.7h-22.9v14h22.9M296.3 381.7v14M296.3 381.7l-22.9 14"/>
<path d="M439.7 380.8v40.4h-2v-5M190.5 416.2h19.7M290.6 401.7l-19.8 3 18.1 3.8M439.7 429.9h-2v8.6h-26.7M411.8 538.6v22.6h-9.2M290.7 584.3h27.6v16.1M292.6 584.3v14.3h25.7M395.7 599.3h12.7v11.8h-12.7zM395.7 599.3l12.7 11.8M408.4 599.3l-12.7 11.8"/>
</g>
<!-- layer: Stairs -->
<g fill="none" stroke="#808080" stroke-width=".41">
<path d="M392.3 157h26v10.4M394.8 150.2v13.6M397.4 150.1v13.7M400 150.1v13.7M402.6 150.1v13.7M405.2 150.1v13.7M407.8 150.1v13.7M410.4 150.2v13.6M342.6 177.3v17.5M372.4 177.5l-29.8 8.5 28.8 8.5M411.3 169.8l6.4 1.8 .8-1.3-.6 2.5 .7-1 6.6 1.7M411.3 172.7l6.4 1.8 .8-1.3-.6 2.5 .7-1 6.6 1.6"/>
<path d="M411.3 166.1h13.9M411.3 168.7h13.9M411.3 173.8h4.2M411.3 176.4h13.9M411.3 179h13.9M416.5 171.3h1.4M417.7 167.4h1.1l-.5 1.9zM418.1 173.8h.2M418.3 176v12.1h-21.9M418.3 171.3h6.9M394 181.3v13.5M394.4 188.1l2-.6v1.1z"/>
<path d="M396.7 181.3v13.5M399.5 181.3v13.5M402.3 181.3v13.5M405 181.3v13.5M407.8 181.3v13.5M410.5 181.3v13.5M360.8 206.1l1.9-.6v1.1zM362.7 206.1h7.8M363.3 201.8v8.5M365.1 201.8v8.5M366.4 210.3h-5v-8.5h5.5v8.5M368.7 201.8v8.5"/>
<path d="M268.1 244.6h11v8.8M277.6 248.4l1.9 .5-1.9 .6zM436.9 267.8v33.3h-.5v.9h1.5v-24.1h7.4M436.9 272.6l3.5 1.4 1.2 2.3v8.5M442.3 271.5l-4.9 6.4M445.3 274.7l-7.4 3.2h-1M437.9 288.3l2.7 .7 .7-1-.6 2.5 .8-1.3 3.8 1.1M437.9 286.7h7.4M437.9 283.8h7.4M437.9 280.8h7.4M440.9 289.7h.3M441 284.8h1.2l-.6 1.9z"/>
<path d="M443.4 289.7h1.9M436.9 310.9h-.5v.9h.5M421.6 327.8v11.7M423.4 327.8l-1.8 5.9 1.8 5.8M423.5 327.5l.1-.3v.3M423.5 339.8l.1 .3v-.3M423.6 327.8v11.7M251.6 341.3l7.7 9.5h-15.4zM243.9 361.4v-20.1h15.4v20.1M271.6 367.4v11M271.6 372.9h24.6M274.4 367.4v11"/>
<path d="M277.2 367.4v11M280 367.4v11M282.9 367.4v11M285.7 367.4v11M288.5 367.4v11M291.3 367.4v11M294.1 367.4v11M296.2 372.3l1.9 .6-1.9 .6zM296.9 367.4v11M419 369.7v1.4M419 371.5v4.3M420.8 371.3h12.4v28.1"/>
<path d="M421.5 366.8v9M424 366.8v9M426.5 366.8v9M429 366.8v13.3M437.5 366.8h-17.7l-1.2 4.1 1.3 .9-2.5-.7 1.1 .7-1.1 4h11.6M291.4 399.1l-1.5 5.1 1.3 .9-2.5-.7 1 .8-1.2 5M296.3 399.1l-1.5 5.1 1.3 .9-2.5-.7 1 .8-1.2 5M297.6 399.1v11.1M428.8 382.7h8.7v19.5h1.6M428.8 397.9h8.7M428.8 395.4h8.7M428.8 392.8h8.7"/>
<path d="M428.8 390.3h8.7M428.8 387.8h8.7M428.8 385.2h8.7M432.6 399.4h1.1l-.5 1.9zM294.8 404.7v5.5M296.5 404.7l1.9-.6v1.1zM298.4 404.7h2.6M428.8 400.5h8.7M439.7 425.4l2-.6v1.1zM439.7 421.5v7.8M411 445.8l1.9-.6v1.1zM411 441.6v8.3"/>
<path d="M423.6 481.7h10v15.9h-10M423.6 489.6l1.9-.6v1.2zM423.6 482.4v14.5M433.6 489.6l1.9-.6v1.2zM411 507.7l1.9-.6v1.1zM411 503.5v8.4M288.3 557.1h4M290.9 553.1v7.8M292.3 556.5l1.9 .5-1.9 .6zM293.6 553.1v7.8M357.9 564.2v15.1M364.7 564.2v15.1l-6.8-7.6z"/>
<path d="M367.9 587.9l3 3 .3-3 1.7 3h-2M370.9 590.9v10h1.5l-1.2 3-.3-3M370.9 590.9l-3 5 3 5-3 3M372.9 587.9h-5v16M372.9 591.9v7.8M404 589.6l1.9-.5v1.1zM404 589.7h14.3v12.1M405.4 582.9v13.6M408 582.9v13.6M410.6 582.9v13.6M411.3 598.7h13.9M171.5 604.6h2.7"/>
<path d="M174.2 619.3h9.4M174.2 616.7h9.4M174.2 614.2h9.4M174.2 611.7h9.4M174.2 609.2h9.4M174.2 606.7h9.4M178.9 603.7l.6 2h-1.2zM178.9 605.7v16.1M183.6 604.2h-9.4v19.1M367.9 603.9h4.5M395.2 613.9v13.7M397.7 613.9v13.7"/>
<path d="M400.3 613.9v13.7M402.8 613.9v13.7M405.3 613.9v13.7M407.9 613.9v13.7M410.4 613.9v13.7M411.3 602.5l6.4 1.8 .8-1.3-.6 2.5 .7-1 6.6 1.7M411.3 605.1l6.4 1.9 .8-1.4-.6 2.5 .7-1 6.6 1.7M411.3 611.6h13.9M411.3 601.3h13.9M411.3 609.1h13.9M416.2 603.9h1.8M418 606.5h.3"/>
<path d="M418.3 608.4l.5 1.9h-1.1zM418.3 610.3v10.5h-26M418.3 603.9h6.9M171.5 622.5l6.9 1.9 .8-1.3-.6 2.5 .7-1 4.3 1.1M174.2 621.8h9.4M178.9 624.3h4.7"/>
</g>
<g fill="#808080" stroke="#808080" stroke-width=".41">
<path d="M441 284.8h1.2l-.6 1.9z"/>
<path d="M418.3 608.4l.5 1.9h-1.1z"/>
<path d="M178.9 603.7l.6 2h-1.2z"/>
<path d="M432.6 399.4h1.1l-.5 1.9z"/>
<path d="M417.7 167.4h1.1l-.5 1.9z"/>
<path d="M411 445.8l1.9-.6v.6zM411 445.8l1.9 .5v-.5z"/>
<path d="M411 507.7l1.9-.6v.6zM411 507.7l1.9 .5v-.5z"/>
<path d="M439.7 425.4l2-.6v.6zM439.7 425.4l2 .5v-.5z"/>
<path d="M433.6 489.6l1.9-.6v.6zM433.6 489.6l1.9 .6v-.6z"/>
<path d="M423.6 489.6l1.9-.6v.6zM423.6 489.6l1.9 .6v-.6z"/>
<path d="M360.8 206.1l1.9-.6v.6zM360.8 206.1l1.9 .5v-.5z"/>
<path d="M277.6 248.4l1.9 .5h-1.9zM277.6 248.9v.6l1.9-.6z"/>
<path d="M292.3 556.5l1.9 .5h-1.9zM292.3 557v.6l1.9-.6z"/>
<path d="M404 589.6l1.9-.5v.5zM404 589.6l1.9 .6v-.6z"/>
<path d="M394.4 188.1l2-.6v.6zM394.4 188.1l2 .5v-.5z"/>
<path d="M296.2 372.3l1.9 .6h-1.9zM296.2 372.9v.6l1.9-.6z"/>
<path d="M296.5 404.7l1.9-.6v.6zM296.5 404.7l1.9 .5v-.5z"/>
</g>
<!-- layer: Window -->
<path d="M201.9 416h4.1M201.9 415.6h4.1" fill="none" stroke="#808080" stroke-width=".41"/>
<!-- layer: GIA -->
<path d="M171.4 666.9l8.6 8.3 .1-.3zM171.4 666.9l.3-.1 8.4 8.1zM171.4 591.3v75.6l.3-.1zM171.4 591.3l.3 .2v75.3zM179.7 582.7l-8.3 8.6 .3 .2zM179.7 582.7l.1 .3-8.1 8.5zM179.7 582.7l.1 .3 15.4-.3zM179.8 583l15.4-.3-.3 .3zM195.2 582.7l-.3 .3 .3 .8zM194.9 583l.3 .8-.3 .1zM194.9 583.9l.7 .2zM194.9 583.9l.7 .2-.1 .3zM195.6 584.1l-.1 .3 11.2-.3zM195.5 584.4l11.2-.3 .3 .3zM206.6 512l.1 72.1 .3 .3zM206.6 512l.4 .3v72.1zM206.6 512l.4 .3 8.9-.3zM207 512.3l8.9-.3 .3 .3zM215.9 410.4v101.6l.3 .3zM215.9 410.4l.3-.3v102.2zM196.5 410.4h19.4l.3-.3zM196.5 410.4l.3-.3h19.4zM196.5 367.3v43.1l.3-.3zM196.5 367.3l.3 .3v42.5zM196.5 367.3l.3 .3 19.1-.3zM196.8 367.6l19.1-.3 .3 .3zM215.9 361.4v5.9l.3 .3zM215.9 361.4h.3v6.2zM215.9 265.1v96.3h.3zM215.9 265.1l.3-.3v96.6zM206.6 265.1h9.3l.3-.3zM206.6 265.1l.4-.3h9.2zM206.6 193.6v71.5l.4-.3zM206.6 193.6l.4-.3v71.5zM195.1 193.6h11.5l.4-.3zM195 193.3h12l-11.9 .3zM195 193.3l-.2 .6zM194.5 193.7l.5-.4-.2 .6zM194.5 193.7l.3 1.3v-1.1zM194.5 193.7l.3 1.3-.3-.3zM171.4 195h23.4l-.3-.3zM171.7 194.7h22.8l-23.1 .3zM171.4 103.4v91.6l.3-.3zM171.4 103.4l.3 .4v90.9zM171.4 103.4l.3 .4 253.7-.4zM171.7 103.8l253.7-.4-.3 .4zM425.4 103.4l-.3 .4 .3 82.7zM425.1 103.8l.3 82.7-.3-.1zM425.1 186.4l-8.2 8.6 8.5-8.5zM425.1 186.4l-8.2 8.6-.1-.3zM401 195h15.9l-.1-.3zM400.7 194.7h16.1l-15.8 .3zM400.7 194.7l.3 21.8v-21.5zM400.7 194.7l.3 21.8-.3 .3zM400.7 216.8l36.3-.3h-36zM400.7 216.8l36.3-.3-.2 .3zM436.8 216.8l.2 50.9v-51.2zM436.8 216.8l.2 50.9-.2 .1zM436.8 267.8l8.7 5.8-8.5-5.9zM436.8 267.8l8.7 5.8-.3 .2zM445.2 273.8l.3 31.3v-31.5zM445.2 273.8l.3 31.3-.3-.2zM437 311l8.5-5.9-.3-.2zM436.8 310.8l8.4-5.9-8.2 6.1zM436.8 310.8l.2 52.7v-52.5zM436.8 310.8l.2 52.7-.2 .3zM437 363.5l-.2 .3 .8-.3zM436.8 363.8l.8-.3zM437.6 363.5l-.3 .3 .6 74.8zM437.3 363.8l.6 74.8-.3-.3zM422.7 438.6h15.2l-.3-.3zM422.4 438.3h15.2l-14.9 .3zM422.4 438.3l.3 99.4v-99.1zM422.4 438.3l.3 99.4-.3-.3zM411.6 537.7h11.1l-.3-.3zM411.6 537.7l.3-.3h10.5zM411.6 537.3v.4l.3-.3zM411.6 537.3l.3-.3v.4zM408.7 537.3h2.9l.3-.3zM408.4 537h3.5l-3.2 .3zM408.4 537l.3 4.1v-3.8zM408.4 537l.3 4.1-.3 .3zM408.7 541.1l-.3 .3 .7-.3zM408.4 541.4l.7-.3zM409.1 541.1l-.3 .3 .3 17.4zM408.8 541.4l.3 17.4-.3-.3zM401.7 558.8h7.4l-.3-.3zM401.4 558.5h7.4l-7.1 .3zM401.4 558.5l.3 24.2v-23.9zM401.4 558.5l.3 24.2-.3 .3zM401.7 582.7l-.3 .3 15.5-.3zM401.4 583l15.5-.3-.1 .3zM416.9 582.7l-.1 .3 8.6 8.2zM416.8 583l8.6 8.2-.3 .1zM425.1 591.3l.3 83.9v-84zM425.1 591.3l.3 83.9-.3-.3zM180 675.2h245.4l-.3-.3zM180.1 674.9h245l-245.1 .3z" fill="#2eb800" stroke="#2eb800" stroke-width=".41"/>
<!-- layer: WALLS -->
<g fill="#000" stroke="#000" stroke-width=".41">
<path d="M501.1 763.8l10 1v-1zM501.1 763.8l10 1h-10z"/>
<path d="M521.1 763.8l10 1v-1zM521.1 763.8l10 1h-10z"/>
<path d="M546.7 765.6l.2 .4 3.6-1.9zM546.9 766l3.6-1.9 .2 .4z"/>
</g>
<!-- layer: principalplans -->
<g fill="none" stroke="#000" stroke-width=".41">
<path d="M492.1 763.8v1M493.1 763.8v1M494.1 763.8v1M495.1 763.8v1M496.1 763.8v1M501.1 763.8v1M511.1 763.8v1M521.1 763.8v1M531.1 763.8v1M541.1 763.8h-50v1h50M547 765.6a3.9 3.9 0 0 1 4.2-5.2 3.9 3.9 0 0 1 2.6 6.3 3.9 3.9 0 0 1-6.7-.9M549.1 760.5l1.5 3.8"/>
<path d="M550.5 764.1l-3.8 1.5M550.7 764.5l-3.8 1.5M554.5 762.7l-3.9 1.6 1.6 3.8"/>
<circle cx="550.7" cy="764.3" r="4.1"/>
</g>
<text font-size="5" x="442.1" y="830.5">PRINCIPAL PLANS © Copyright 2019. All rights reserved.</text>
<text font-size="4.3" x="9.7" y="733" transform="rotate(-90 9.7 733)">PLEASE NOTE, THIS IS AN A1 PLAN, IT SHOULD NOT BE ENLARGED OR SHRUNK TO FIT. WHEN PRINTING SET THE SCALE TO ´NONE´</text>
<g font-size="4.1">
<text x="282.1" y="798.3">drawing address</text>
<text x="366.1" y="798.3">location/details</text>
<text x="447.8" y="798.2">date</text>
<text x="461.9" y="803">12/09/19</text>
<text x="501.2" y="798.2">scale</text>
<text x="282.3" y="806.3">BANK OF ENGLAND SPORTS CENTRE</text>
<text x="366" y="806.1">GROUND FLOOR</text>
<text x="500.9" y="804.6">1/100</text>
<text x="282.3" y="812.7">PRIORY LANE</text>
<text x="366" y="813">THE GRANGE</text>
<text x="446.4" y="813.8">dwg. no.</text>
<text x="499.2" y="813.8">sheet</text>
<text x="282.4" y="818.8">LONDON, SW15 5JQ</text>
<text x="366.1" y="819.1">GROSS INTERNAL AREA</text>
<text x="460.8" y="820.4">PP6002-47</text>
<text x="503.4" y="821.5">A1</text>
</g>
<g font-size="3.5">
<text x="289.5" y="706.2">GROUND</text>
<text x="289.4" y="710.4">FLOOR</text>
</g>
<text font-size="1.9" x="545.6" y="767.2" transform="rotate(-112 545.6 767.2)">N</text>
<g font-size="1.7">
<text x="490.6" y="767.1">0</text>
<text x="491.1" y="762.2">SCALE 1:100</text>
<text x="500.6" y="767.1">1</text>
<text x="510.6" y="767.1">2</text>
<text x="520.5" y="767.1">3</text>
<text x="530.5" y="767.1">4</text>
<text x="540.5" y="767.1">5</text>
</g>
<g font-size="1.4" fill="#808080">
<text x="392.7" y="159.1">UP</text>
<text x="418.8" y="177.9">UP</text>
<text x="368.9" y="207.3">UP</text>
<text x="437.1" y="272.4">UP</text>
<text x="271.9" y="375.1">UP</text>
<text x="421.9" y="372.6">UP</text>
<text x="298.9" y="406.2">UP</text>
<text x="288.4" y="558.5">UP</text>
<text x="419.1" y="600.5">UP</text>
<text x="179.5" y="618.6">UP</text>
<text x="392.6" y="622.8">UP</text>
</g>
</svg>
